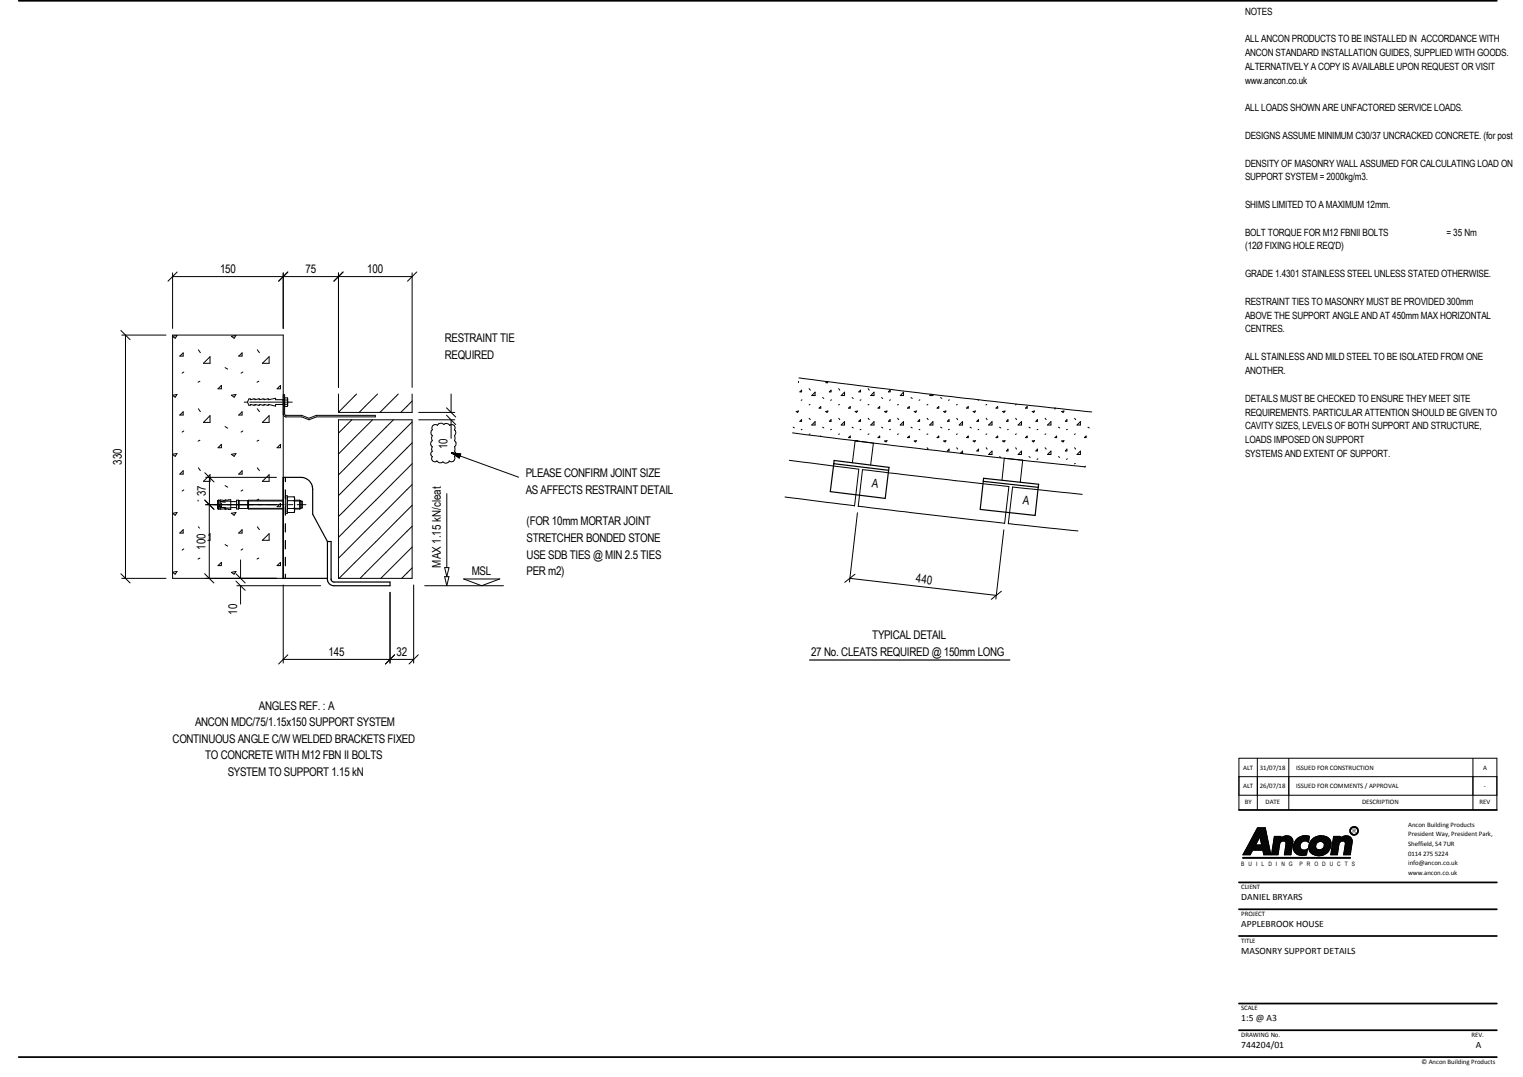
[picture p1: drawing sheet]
<svg xmlns="http://www.w3.org/2000/svg" width="420mm" height="297mm" viewBox="0 0 420 297" stroke-linecap="round" stroke-linejoin="round" font-family="sans-serif">
<path d="M5.2 .2h407.8M341.8 223.4h71.2M341.8 243.4h71.2M341.8 258.1h71.2M341.8 250.8h71.2M341.8 276.8h71.2M5.2 291.5h407.8M341.8 284.1h71.2" fill="none" stroke="#000" stroke-width=".48"/>
<g fill="none" stroke="#000" stroke-width=".28">
<path d="M47.6 76.3h66.1M47.6 75.3v15.3M48.9 75l-2.6 2.6M78.1 75.3v15.3M79.4 75l-2.5 2.6M93.4 75.3v31.5M94.6 75l-2.5 2.6M113.7 75.3v31.5M115 75l-2.6 2.6M33.3 91.1l2.6 2.6M33.6 92.4h12.2M34.6 92.4v67.1"/>
<path d="M47.6 92.4h30.5v67.1h-30.5zM47.6 92.8l1.2-.3-.5 .8zM49.6 98.2l.9-.9v.9zM54.7 96.5l.6 .8M57.9 98.4v1.8h-1.8zM63.8 92.8l1.3-.3-.5 .8zM65.9 98.2l.9-.9v.9zM71 96.5l.6 .8M47.6 109.1l1.2-.3-.5 .8zM49.6 114.5l.9-.9v.9zM50.7 118.9l-.5 .3M50.7 102.6l-.5 .3"/>
<path d="M54.7 112.7l.6 .8M55.1 105.2l-.5 .2M57.9 114.6v1.9h-1.8zM61.1 106.3v.9h-1zM62.1 117.6l.7 .5M62.1 101.4l.7 .4M63.8 109l1.3-.2-.5 .8zM65.9 114.5l.9-.9v.9zM67 118.9l-.5 .3M67 102.6l-.5 .3M67.4 110.9h.7M68.9 110.9h11.7"/>
<path d="M71 112.7l.6 .8M71.4 105.2l-.5 .2M72.4 116.5l1.8-1.9v1.9zM72.4 100.2l1.8-1.8v1.8zM76.4 107.2l1-.9v.9zM78 110.2h-2v-.3l-1.9 .3v-.2l-1.3 .2v-.2l-1.2 .2v-.2l-1.3 .2v-.2l-1.2 .2v-.2h-.4l-.4 .9 .4 .9h.4v-.3l.9 .3h.3v-.3l1 .3h.3v-.3l2.5 .3v-.3l1.9 .5v-.5h2M78 111.4h.5M78 110.4h.5M78.1 108.9h.4v5.4l.2 .3h4.5l2 .8 2.1-.8h16.2v.4h-16.2l-2.1 .8-2-.8h-4.4l-.5-.3-.2-.5M78.1 110.2h.4M78.1 111.6h.4M78.5 109.7h.8v.6"/>
<path d="M78.5 111.5h.8M78.5 110.3h.8M79.3 111.5v.6h-.8M79.3 110.3v1.2M79.4 110v1.8M93.4 108.7v5M93.4 115.8h20.3v43.7h-20.3zM97.1 115.8l-3.7 3.7M98.4 108.7l-5 5M102.8 115.8l-9.4 9.4M104.2 108.7l-5.1 5M108.5 115.8l-15.1 15.2"/>
<path d="M109.9 108.7l-5.1 5M113.7 108.7v5h-20.3M113.7 116.4l-20.3 20.3M113.7 110.6l-3.1 3.1M115.5 113.7h10M115.5 115.8h10M119.3 117.5l.7-.4 .6 .2a1.19 1.19 0 0 1 1.9-.2 1.03 1.03 0 0 1 1.6 .2l.3-.2a.89 .89 0 0 1 1 .4 .89 .89 0 0 1 0 1 1.23 1.23 0 0 1 0 1.8l.1 .7a.77 .77 0 0 0 .3 1.1v.6l-.4 .5v1.3l.4 .6-.4 .8a.99 .99 0 0 1-.2 1.2 .99 .99 0 0 1-1.3 0 1.17 1.17 0 0 1-1.8 .3l-.4 .2-.8-.2a.5 .5 0 0 0-.9 0l-.8-.4-.1-.8a.31 .31 0 0 0 .2-.3 .31 .31 0 0 0-.4-.3 .84 .84 0 0 1 .4-1.1l-.2-.9a.43 .43 0 0 0 .2-.4 .43 .43 0 0 0-.4-.3l-.1-.7 .2-.4a.4 .4 0 0 0 .3-.4 .4 .4 0 0 0-.2-.4v-.4a.72 .72 0 0 0-.2-1v-.7l.4-.4zM123.2 114.5l2.5 2.6M123.2 112.5l2.5 2.5M124.4 108.7v5M124.4 115.8v5.1M218.6 119.4l36.7 4.6 44.1 4.8"/>
<path d="M218.8 117.8l.3 .2M219.7 113.5l.6-.1-.3 .3zM220.3 105.2h.1M220.3 105.2v.1M220.4 104.2l34.9 4.4 45.9 5M221.1 107.6v.5h-.4zM221.1 115.7v.5h-.4zM221.3 118.4l-.3 .1M221.3 110.3l-.3 .1M223.2 115.4l.4 .3M223.2 107.2l.4 .4M223.5 119.7l-.3 .1"/>
<path d="M223.5 111.5l-.3 .2M223.9 117.2l1-.9v.9zM224.9 108.2v.9h-1zM226 112.6l.4-.5v.5zM226.9 117.8l.4 .2M226.9 109.6l.4 .3M227.8 113.5l.6-.1-.2 .3zM228.4 105.3l-.6 .1 .4 .2 .2-.3M228.8 108.1l.5-.5v.5zM229.3 115.7v.5h-.5zM229.4 118.4l-.3 .1M229.4 110.3l-.3 .1"/>
<path d="M231.4 115.4l.3 .3M231.4 107.2l.3 .4M231.6 119.7l-.3 .1M231.6 111.5l-.3 .2M233 116.3v.9h-.9zM233 108.2v.9h-.9zM234.1 112.6l.5-.5v.5zM235.1 117.8l.3 .2M235.1 109.6l.3 .3M235.9 113.5l.6-.1-.2 .3zM237.4 115.7v.5h-.5zM237.4 107.6v.5h-.5z"/>
<path d="M237.5 118.4l-.2 .1M237.5 110.3l-.2 .1M239.5 115.4l.3 .3M239.5 107.2l.3 .4M239.7 119.7l-.2 .1M239.7 111.5l-.2 .2M241.1 116.3v.9h-.9zM241.1 108.2v.9h-.9zM242.2 112.6l.5-.5v.5zM243.2 117.8l.3 .2M243.2 109.6l.3 .3M244 113.5l.7-.1-.3 .3z"/>
<path d="M245.6 115.7v.5h-.5zM245.6 107.6v.5h-.5zM245.6 118.4l-.2 .1M245.6 110.3l-.2 .1M247.6 115.4l.3 .3M247.9 119.7l-.3 .1M247.9 111.5l-.3 .2M249.2 116.3v.9h-.8zM249.2 108.2v.9h-.8zM250.3 112.6l.6-.5v.5zM251.3 117.8l.4 .2M251.3 109.6l.4 .3"/>
<path d="M252.2 113.5l.6-.1-.2 .3zM253.7 115.7v.5h-.5zM253.8 118.4l-.3 .1M253.8 110.3l-.3 .1M255.8 115.4l.3 .3M256 111.5l-.3 .2M256 119.7l-.3 .1M256.8 108.8l-.3 .3h.9v-.3M257.4 116.3v.9h-.9zM258.5 112.6l.5-.5v.5zM259.5 117.8l.3 .2M259.5 109.6l.3 .3"/>
<path d="M260.3 113.5l.7-.1-.3 .3zM261.8 115.7v.5h-.4zM261.9 118.4l-.2 .1M261.9 110.3l-.2 .1M263.9 115.4l.3 .3M264.1 111.5l-.2 .2M264.1 119.7l-.2 .1M265.5 116.3v.9h-.9zM266.6 112.6l.5-.5v.5zM267.6 117.8l.4 .2M268.5 113.5l.6-.1-.3 .3zM269.5 116.2l.4-.5v.5z"/>
<path d="M270 118.4l-.2 .1M270 110.3l-.2 .1M272.1 115.4l.2 .3M272.2 111.5l-.2 .2M272.2 119.7l-.2 .1M273.7 116.3v.9h-1zM274.8 112.6l.4-.5v.5zM275.7 117.8l.4 .2M276.6 113.5l.7-.1-.3 .3zM278.1 115.7v.5h-.4zM278.2 118.4l-.3 .1M280.2 115.4l.2 .3"/>
<path d="M280.4 119.7l-.3 .1M280.4 111.5l-.3 .2M281.8 116.3v.9h-.9zM282.9 112.6l.5-.5v.5zM283.9 117.8l.3 .2M284.8 113.5l.6-.1-.3 .3zM286.2 115.7v.5h-.4zM286.3 118.4l-.2 .1M288.3 115.4l.3 .3M288.5 119.7l-.2 .1M289.9 116.3v.9h-.9zM291 112.6h.1"/>
<path d="M291 112.6h.2M292 117.8l.3 .2M292.9 113.5l.6-.1-.2 .3zM294.3 115.7v.5h-.4zM294.5 118.4l-.3 .1M296.4 115.4l.3 .3M296.7 119.7l-.3 .1M298.1 116.3v.9h-1zM300.1 117.8l.4 .2M47.6 125.3l1.2-.2-.5 .8-.7-.6M50.5 129.8v1h-.9zM50.7 135.1l-.5 .3"/>
<path d="M54.6 137.9h.1M54.7 129l.6 .8M55.1 121.4l-.5 .3M56.1 132.8l1.8-1.9v1.9zM56.5 137.9l2.5 2.6M56.5 130.4l2.5 2.5M56.7 139.2h21.7M56.8 131.7h19.5M57.7 139.2v20.3M57.8 131.7v7.5M60 138.2v2.1l.2 .1M60 138.1v.1"/>
<path d="M60.1 139.7l1-.8v.8zM60.2 138l-.2 .1M60.2 138h.2M60.2 138v2.4M60.4 138v2.4M60.4 138h.3M61.1 122.6v.9h-1zM61.9 138l1.8-.2v2.7l-1.8-.2M61.9 138l1.8 .2M61.9 138l-1.1-.1-.1 .4 1.5 .1h-1.5v1.6h1.5l-1.5 .1 .1 .4 1.1-.2M62.1 133.9l.7 .5M63.7 138.3h1.6"/>
<path d="M63.7 140h1.6M63.8 125.3l1.3-.2-.5 .8zM65.8 138h-.5v2.4h.5M65.8 138l.2 .1M65.8 138v2.4M65.9 130.8l.9-1v1zM66 138.1h2.3M66 138.1v2.2M67 135.1l-.5 .3M68.3 138.1v2.2M68.4 138.1l9.7 .1M68.6 138h9.5"/>
<path d="M68.6 138v2.4M68.6 138l-.3 .1M71 129l.6 .8M71.4 137.7l-.5 .2M71.4 121.4l-.5 .3M72.4 132.8l1.8-1.9v1.9zM76.4 139.7l1-.8v.8zM77.4 122.6v.9h-1zM78.7 136.7h.5v4.9h-.5zM79.4 138.1v2.2M79.4 137v1.1M79.4 138.1h1.7"/>
<path d="M79.4 137l-.2 .2M79.4 137h1.7M79.6 139.2h1.2M81.1 137v1.1M81.1 138.1v2.2M81.1 137v4.4M81.3 138.2h1.6M81.3 138h1.4M82 139.2h2.4M82.7 138v2.4M82.7 138l.3 .2M83 138.2h.3"/>
<path d="M83 138.2v1.9M83.3 138.2v1.9M113.7 139.4l-20.2 20.1M113.7 133.6l-20.3 20.4M113.7 127.9l-20.3 20.3M113.7 122.1l-20.3 20.4M123.3 136.1v20.4M124.5 124.9l2.6 .3-.4 1.2zM124.5 124.9l2.6 .4M124.5 124.9l2.5 .5M124.5 124.9l2.5 .6M124.5 124.9l2.4 .7"/>
<path d="M124.5 124.9l2.4 .9M124.5 124.9l2.4 1M124.5 124.9l2.3 1.1M124.5 124.9l2.3 1.2M124.5 124.9l2.2 1.3M124.5 124.9l18.6 6.7M216.6 137.1l19.1 2.4M217.8 127l19.1 2.4-1.2 10.2M226.3 120.4h.1M234.1 120.7l.5-.4v.4zM235.2 127.6l.7-6 5 .6-.7 6.1M236.1 121.6l.4 .1"/>
<path d="M236.8 139.6l40.3 4.7M236.8 139.7l1.1-10.2 1.9 .2 38.5 4.5-1.2 10.2M242.2 120.7l.5-.4v.4zM244 121.6l.7-.1-.3 .4zM250.3 120.7l.6-.4v.4zM252.2 121.6l.6-.1-.2 .4zM255.8 123.5l.3 .4M258.5 120.7l.5-.4v.4zM260.3 121.6l.7-.1-.3 .4zM261.8 123.9v.5h-.4zM263.9 123.5l.3 .4M265 125l.5-.6v.7"/>
<path d="M266.6 120.7l.5-.4v.4zM268.5 121.6l.6-.1-.3 .4zM269.9 123.9v.5h-.4zM272.1 123.5l.2 .4M273.7 124.4v.9h-1zM274.8 120.7l.4-.4v.4zM275.7 125.9l.4 .3M276.4 132.5l.7-6.1 5 .5-.6 6.1M276.6 121.6l.7-.1-.3 .4zM278.1 123.9v.5h-.4zM280.2 123.5l.2 .4M281.8 124.4v.9h-.9z"/>
<path d="M282.9 120.7l.5-.4v.4zM283.9 125.9l.3 .3M284.8 121.6l.6-.1-.3 .4zM286.2 123.9v.5h-.4zM286.3 126.5l-.2 .2M288.3 123.5l.3 .4M289.9 124.4v.9h-.9zM291 120.7l.5-.4v.4zM292 125.9l.3 .3M292.9 121.6l.6-.1-.2 .4zM294.3 123.9v.5h-.4zM294.5 126.5l-.3 .2"/>
<path d="M296.4 123.5l.3 .4M296.7 127.8l-.3 .1M298.1 124.4v.9h-1zM298.6 136.4l-19.3-2.1-1.1 10.2M299.2 120.7l.4-.4v.4zM299.5 128.6l-.3 .2M33.3 158.2l2.6 2.6M33.6 159.5h12.2M47.6 157.8l1.2-.2-.5 .8-.7-.5M47.6 141.6l1.2-.2-.5 .7zM50.5 146.1v.9h-.9zM50.7 151.4l-.5 .3"/>
<path d="M54.7 145.3l.3 .4M55.1 153.9l-.5 .3M56.5 158.2l2.5 2.6M57.6 147.6l.3-.4v1.8h-.5M60.1 156l1-.9v.9zM60.2 140.4h.2M60.7 140.3l-.3 .1M62.1 150.2l.7 .4M63.7 140.1l-1.8 .2M63.8 157.9l1.3-.3-.5 .8zM63.8 141.6l1.3-.2-.5 .7zM65.1 158.2l2.5 2.6"/>
<path d="M65.9 147l.9-.9v.9zM66 140.3h2.3M66 140.3l-.2 .1M66.4 154.4v5.1M67 151.4l-.5 .3M68.3 140.3l.3 .1M68.6 140.4h9.5M71 145.3l.6 .8M71.4 153.9l-.5 .3M72.4 149l1.8-1.8v1.8zM76.4 156l1-.9v.9zM78.1 140.2l-9.7 .1"/>
<path d="M79.2 141.1l.2 .3M79.4 140.3v1.1M79.4 140.3h1.7M79.4 141.4h1.7M81.1 140.3v1.1M81.3 140.2h1.6M81.3 140.4h1.4M83 140.1h.3M83 140.1l-.3 .3M113.7 145.2l-14.4 14.3M113.7 156.6l-2.9 2.9M113.7 150.9l-8.6 8.6"/>
<path d="M122.7 159h1.2l-.6 2.5zM122.7 156.5h1.2l-.6 2.5zM127.9 159.7h10l-5 1.8zM234.5 159.5l40.4 4.7M235.9 158.4l-2.9 2.2M236.5 141.4l-2.2 19.1M276.9 146.1l-2.2 19.1M278.2 144.4l19.2 2M65.1 160.3l2.5 2.5M65.4 161.5h23.1M66.4 161.5v5.1M78.1 161.3v21.6"/>
<path d="M107.6 163.4v19.5M114.1 161.3v21.6M117.2 161.5h21.7M276.3 163.1l-2.8 2.2M78.1 181.9h36M79.4 180.6l-2.5 2.5M108.9 180.6l-2.6 2.5M115.4 180.6l-2.6 2.5M341.8 219.3h71.2M341.8 214.2h71.2M346.9 209.1v14.3M355.5 209.1v14.3"/>
<path d="M406.3 209.1v14.3M341.8 223.4v-14.3h71.2v14.3M342.9 236.5h29.6v.2h-29.6zM343.1 236.5l-.2 .1M343.2 236.5l-.1 .2M343.5 236.5l-.2 .2M343.7 236.5l-.2 .2M343.9 236.5l-.2 .2M344.1 236.5l-.2 .2M344.3 236.5l-.2 .2M344.5 236.5l-.2 .2M344.8 236.5l-.2 .2"/>
<path d="M345 236.5l-.2 .2M345 235.6l-.2 .2M345.2 236.5l-.2 .2M345.3 235.1l-.7 .7M345.4 236.5l-.2 .2M345.5 234.6l-1.1 1.2M345.6 236.5l-.2 .2M345.9 236.5l-.3 .2M346.1 236.5l-.2 .2M346.3 236.5l-.2 .2M346.5 236.5l-.2 .2M346.5 233l-2.8 2.8"/>
<path d="M346.5 232.7l-3 3.1M346.7 233l-2.8 2.8M346.7 236.5l-.2 .2M346.8 232.3l-3.5 3.5M346.9 236.5l-.2 .2M346.9 233l-2.7 2.8M347 231.8l-3.9 4M347.1 236.5l-.2 .2M347.1 233l-1.5 1.5M347.1 228.3l-.4 .4M347.3 231.4l-4.4 4.4M347.3 233l-1.4 1.5"/>
<path d="M347.3 228.3l-.9 .9M347.4 236.5l-.2 .2M347.5 236.5l-.1 .2M347.5 233l-1.4 1.5M347.5 228.3l-1.4 1.4M347.6 230.8l.5 2.2h-1.7zM347.8 233l-1.5 1.5M347.8 228.3l-1.9 1.8M347.8 236.5l-.2 .2M348 233l-1.5 1.5M348 228.3l-2.4 2.3M348 236.5l-.2 .2"/>
<path d="M348.2 228.3l-2.8 2.8M348.2 236.5l-.2 .2M348.4 228.3l-3.2 3.3M348.4 236.5l-.2 .2M348.6 236.5l-.2 .2M348.6 228.3l-3.7 3.7M348.8 228.3l-4.1 4.2M348.9 236.5l-.3 .2M349.1 228.3l1.5 7.5h-2l-.2-1.3h-2.8l-.7 1.3h-2M349.1 228.3h-2.2l-4 7.5M349.1 236.5l-.2 .2M349.1 228.5l-4.9 4.9"/>
<path d="M349.1 228.3l-4.7 4.7M349.1 228.6l-5.2 5.3M349.2 228.9l-5.5 5.5M349.2 229l-5.8 5.8M349.2 229.2l-6.1 6.1M349.3 236.5l-.2 .2M349.3 229.4l-1.7 1.6M349.3 229.7l-1.6 1.7M349.3 229.5l-1.6 1.7M349.4 230.1l-1.6 1.6M349.4 229.9l-1.6 1.7M349.5 230.3l-1.7 1.6"/>
<path d="M349.5 230.4l-1.6 1.7M349.5 236.5l-.2 .2M349.5 230.6l-1.6 1.7M349.6 230.8l-1.7 1.7M349.6 231l-1.6 1.6M349.7 231.3l-1.6 1.7M349.7 231.1l-1.7 1.7M349.7 236.5l-.2 .2M349.7 231.5l-3 3M349.7 231.7l-2.7 2.8M349.8 231.9l-2.6 2.6M349.8 232.1l-2.4 2.4"/>
<path d="M349.9 232.2l-2.3 2.3M349.9 232.4l-2.1 2.1M350 236.5l-.3 .2M350 232.8l-1.7 1.7M350 232.6l-1.9 1.9M350 233.1l-1.6 1.6M350 233l-1.6 1.6M350.1 233.3l-1.7 1.6M350.1 233.5l-1.6 1.6M350.2 236.5l-.2 .2M350.2 233.7l-1.7 1.6M350.2 234l-1.6 1.6"/>
<path d="M350.2 233.8l-1.6 1.7M350.3 234.4l-1.4 1.4M350.3 234.2l-1.6 1.6M350.3 234.6l-1.1 1.2M350.4 236.5l-.2 .2M350.4 234.7l-1.1 1.1M350.4 234.9l-.8 .9M350.5 235.1l-.7 .7M350.5 235.2l-.5 .6M350.6 235.5l-.4 .3M350.6 236.5l-.2 .2M350.6 235.6l-.2 .2"/>
<path d="M350.8 236.5l-.2 .2M351 236.5l-.2 .2M351.2 236.5l-.1 .2M351.4 236.5l-.2 .2M351.7 230.7l-.2 .1M351.7 236.5l-.2 .2M351.9 236.5l-.2 .2M351.9 230.7l-.4 .4M352.1 230.7l-.7 .6M352.1 236.5l-.2 .2M352.3 230.7l-.9 .9M352.3 236.5l-.2 .2"/>
<path d="M352.5 230.7l-1.1 1.1M352.5 236.5l-.2 .2M352.6 235.5l-.2 .3M352.7 235.2l-.5 .6M352.7 235l-.8 .8M352.7 230.7l-1.3 1.4M352.8 236.5l-.3 .2M352.8 234.7l-1.1 1.1M352.8 234.5l-1.3 1.3M352.8 234.2l-1.5 1.6M352.8 234l-1.7 1.8M352.9 233.7l-2.1 2.1"/>
<path d="M353 236.5l-.2 .2M353 233.5l-2.2 2.1M353 233.2l-2.2 2.2M353 230.7l-1.7 1.6M353 233l-2.2 2.1M353.1 232.7l-2.2 2.2M353.1 230.7l-1.8 1.9M353.2 236.5l-.2 .2M353.3 231.2l-2.2 2.1M353.3 230.9l-2.1 2.2M353.4 230.7l-.1 .7a1.82 1.82 0 0 1 2-.9 1.82 1.82 0 0 1 1.4 1.7l-.6 3.6h-1.8M353.4 230.7h-1.8l-.8 5.1h1.8l.4-3a.87 .87 0 0 1 .9-.9 .87 .87 0 0 1 .9 .8l-.5 3.1"/>
<path d="M353.4 236.5l-.2 .2M353.4 230.7l-2.2 2.1M353.6 236.5l-.2 .2M353.9 236.5l-.3 .2M353.9 230.8l-2.8 2.8M354 236.5l-.1 .2M354.3 236.5l-.2 .2M354.3 230.6l-3.2 3.2M354.5 236.5l-.2 .2M354.6 230.5l-3.6 3.6M354.7 236.5l-.2 .2M354.8 230.5l-3.8 3.9"/>
<path d="M354.9 236.5l-.2 .2M355 230.5l-4.1 4.1M355.1 236.5l-.2 .2M355.2 230.5l-1.4 1.5M355.3 236.5l-.2 .2M355.4 230.5l-1.4 1.4M355.5 236.5l-.2 .2M355.6 230.6l-1.4 1.3M355.8 236.5l-.3 .2M355.8 230.6l-1.4 1.4M355.9 230.7l-1.4 1.4M356 236.5l-.2 .2"/>
<path d="M356.1 230.8l-1.4 1.4M356.1 235.6v.2M356.2 236.5l-.2 .2M356.2 235.4l-.4 .4M356.2 230.9l-1.5 1.4M356.2 235.1l-.6 .7M356.3 234.9l-.9 .9M356.3 231l-1.5 1.5M356.3 234.6l-1.1 1.2M356.4 234.4l-1.4 1.4M356.4 236.5l-.2 .2M356.4 234.1l-1.7 1.7"/>
<path d="M356.4 231.1l-1.6 1.6M356.4 233.8l-1.9 2M356.5 233.6l-2.2 2.2M356.5 231.3l-1.8 1.7M356.5 233.3l-2.1 2.2M356.6 233.1l-2.2 2.1M356.6 232.8l-2.2 2.2M356.6 231.4l-1.9 1.8M356.6 231.5l-1.9 2M356.6 236.5l-.2 .2M356.6 232.6l-2.1 2.1M356.6 232.3l-2.1 2.2"/>
<path d="M356.6 231.7l-2 2M356.7 232.1l-2.2 2.1M356.7 231.9l-2.1 2.1M356.8 236.5l-.2 .2M357.1 236.5l-.2 .2M357.3 236.5l-.2 .2M357.5 236.5l-.2 .2M357.7 236.5l-.2 .2M357.9 236.5l-.2 .2M358 231.1l-.5 .7M358.1 236.5l-.2 .2M358.3 236.5l-.1 .2"/>
<path d="M358.6 236.5l-.3 .2M358.6 230.8l-1.5 1.5M358.7 233.6l-1.5 1.4M358.7 233.3l-1.6 1.6M358.7 233.1l-1.7 1.7M358.7 233.7l-1.4 1.5M358.7 232.8l-1.8 1.8M358.8 236.5l-.2 .2M358.8 233.9l-1.4 1.3M358.8 234.1l-1.3 1.3M358.9 234.2l-1.3 1.3M359 236.5l-.2 .2"/>
<path d="M359 230.6l-2.1 2.1M359.1 234.3l-1.4 1.3M359.2 234.3l-1.3 1.3M359.2 236.5l-.2 .2M359.3 230.5l-2.4 2.5M359.4 234.4l-1.4 1.3M359.4 236.5l-.2 .2M359.5 234.4l-1.3 1.4M359.6 230.5l-2.8 2.8M359.7 236.5l-.3 .2M359.7 234.4l-1.4 1.4M359.8 230.5l-3 3"/>
<path d="M359.9 236.5l-.2 .2M359.9 234.4l-1.3 1.5M360.1 236.5l-.2 .2M360.1 230.5l-3.3 3.2M360.2 234.4l-1.5 1.5M360.2 230.5l-3.4 3.4M360.3 236.5l-.2 .2M360.5 235.6l-.2 .2M360.5 230.5l-3.7 3.6M360.5 236.5l-.2 .2M360.5 235.4l-.5 .5M360.6 235.1l-.8 .8"/>
<path d="M360.6 234.9l-1.1 1.1M360.6 234.6l-1.3 1.4M360.6 230.5l-3.8 3.8M360.7 234.4l-1.6 1.6M360.7 234.1l-1.8 1.8M360.7 236.5l-.2 .2M360.8 232.2l-.6-.3-.8 .2-.4 .3-.3 .6v.7l.4 .6 1 .1 .6-.3-.2 1.7-1.4 .2-1.1-.3M360.8 232.2l.2 .1 .3-1.6a3.2 3.2 0 0 0-3.6 .8 3.2 3.2 0 0 0-.5 3.6l.8 .6M360.8 230.5l-3.9 4M361 236.5l-.2 .2M361 232.1l-.1 .1M361 230.6l-1.4 1.4"/>
<path d="M361.1 231.8l-.3 .4M361.1 231.6l-.5 .5M361.1 236.5l-.1 .2M361.1 231.3l-.6 .7M361.2 231.1l-.9 .8M361.2 230.6l-1.3 1.3M361.2 230.8l-1.1 1.1M361.4 236.5l-.2 .2M361.6 236.5l-.2 .2M361.8 236.5l-.2 .2M362 236.5l-.2 .2M362.2 236.5l-.2 .2"/>
<path d="M362.4 236.5l-.2 .2M362.4 231.1l-.8 .8M362.7 236.5l-.2 .2M362.9 236.5l-.2 .2M362.9 230.8l-1.6 1.6M363 233.6l-1.5 1.5M363 233.4l-1.6 1.5M363 233.1v.5l.2 .5M363 233.8l-1.4 1.4M363 233.1l-1.7 1.7M363.1 233.9l-1.4 1.4M363.1 236.5l-.2 .2"/>
<path d="M363.1 232.8l-1.9 1.9M363.2 234.1l-1.4 1.3M363.2 234.1l1 .3M363.3 234.1l-1.4 1.4M363.3 236.5l-.2 .2M363.3 230.7l-2.1 2.1M363.4 234.2l-1.3 1.4M363.5 236.5l-.2 .2M363.5 234.3l-1.3 1.3M363.6 230.6l-2.5 2.5M363.7 234.4l-1.3 1.3M363.8 236.5l-.3 .2"/>
<path d="M363.8 230.5l-2.8 2.8M363.9 234.4l-1.4 1.4M364 236.5l-.2 .2M364.1 230.5l-3.1 3.1M364.1 234.4l-1.4 1.4M364.2 236.5l-.2 .2M364.3 232.1l-.8 .3-.5 .7M364.3 232.1l.6 .2M364.3 230.5l-3.3 3.3M364.4 236.5l-.2 .2M364.4 234.3l-1.6 1.6M364.5 230.5l1.3 .3"/>
<path d="M364.5 230.5a3 3 0 0 0-3 1.5 3 3 0 0 0 .1 3.2 3.4 3.4 0 0 0 3.8 .5 3.4 3.4 0 0 0 1.8-3.4M364.5 230.5l-3.5 3.5M364.6 236.5l-.2 .2M364.7 230.5l-3.6 3.7M364.8 236.5l-.2 .2M364.8 234.1l-1.8 1.8M364.9 232.3l.3 .2a1.27 1.27 0 0 1-1 1.9M364.9 230.5l-3.8 3.9M365 236.5l-.2 .2M365.2 230.5l-4 4M365.3 236.5l-.2 .2M365.3 230.6l-1.7 1.6"/>
<path d="M365.5 236.5l-.2 .2M365.5 230.6l-1.5 1.5M365.7 230.7l-1.4 1.4M365.7 236.5l-.2 .2M365.8 230.8l-1.4 1.3M365.8 230.8l.9 .5 .5 1M365.9 236.5l-.2 .2M366 230.8l-1.4 1.4M366.1 230.9l-1.3 1.3M366.1 236.5l-.2 .2M366.3 230.9l-1.4 1.4M366.3 236.5l-.2 .2"/>
<path d="M366.4 231l-1.3 1.3M366.5 231.1l-1.3 1.4M366.6 236.5l-.3 .2M366.6 234.7l-.7 .7M366.6 231.2l-1.4 1.4M366.7 231.3l-1.4 1.4M366.8 236.5l-.2 .2M366.8 231.4l-1.5 1.5M366.9 234.2l-1.5 1.5M366.9 231.6l-1.6 1.6M367 236.5l-.2 .2M367 231.7l-1.7 1.7"/>
<path d="M367.1 233.8l-2.1 2.1M367.1 231.9l-2 1.9M367.1 232l-3.9 4M367.1 233.5l-2.4 2.5M367.2 236.5l-.2 .2M367.2 233.3l-2.8 2.7M367.2 232.4l-3.7 3.6M367.2 232.2l-3.8 3.8M367.2 233l-3 3M367.2 232.8l-3.3 3.3M367.2 232.6l-3.4 3.5M367.4 236.5l-.2 .2"/>
<path d="M367.6 236.5l-.2 .2M367.8 236.5l-.2 .2M368 230.7l-.1 .1M368.1 236.5l-.2 .2M368.2 236.5l-.1 .2M368.2 230.7l-.3 .4M368.5 230.7l-.7 .6M368.5 236.5l-.2 .2M368.7 236.5l-.2 .2M368.7 230.7l-.9 .9M368.9 230.7l-1.2 1.1M368.9 236.5l-.2 .2"/>
<path d="M369 235.5l-.2 .3M369 235.3l-.5 .5M369.1 235l-.8 .8M369.1 234.8l-1 1M369.1 236.5l-.2 .2M369.1 234.5l-1.2 1.3M369.1 230.7l-1.4 1.4M369.2 234.3l-1.5 1.5M369.2 234l-1.7 1.8M369.3 233.8l-2.1 2M369.3 233.5l-2.2 2.2M369.3 236.5l-.2 .2"/>
<path d="M369.3 233.3l-2.1 2.1M369.3 230.7l-1.6 1.6M369.4 233l-2.2 2.2M369.4 232.7l-2.1 2.2M369.6 236.5l-.3 .2M369.6 230.7l-2 1.9M369.6 231.2l-2.1 2.1M369.7 231l-2.2 2.1M369.7 230.7l-.1 .7a1.82 1.82 0 0 1 2-.9 1.82 1.82 0 0 1 1.5 1.7l-.6 3.6M369.7 230.7h-1.8l-.8 5.1h1.9l.4-3M369.7 230.7l-2.1 2.1M369.8 236.5l-.2 .2"/>
<path d="M370 236.5l-.2 .2M370.2 236.5l-.2 .2M370.3 230.8l-2.9 2.8M370.4 236.5l-.2 .2M370.4 231.9l.5 .1 .3 .5-.5 3.3h1.8M370.4 231.9l-.7 .3-.3 .6M370.7 236.5l-.3 .2M370.7 230.6l-3.3 3.2M370.9 236.5l-.2 .2M371 230.5l-3.6 3.6M371.1 236.5l-.2 .2M371.2 230.5l-3.8 3.9"/>
<path d="M371.3 236.5l-.2 .2M371.4 230.5l-4.1 4.2M371.5 236.5l-.2 .2M371.6 230.5l-1.4 1.5M371.7 236.5l-.2 .2M371.8 230.5l-1.4 1.4M371.9 236.5l-.1 .2M372 230.6l-1.4 1.3M372.1 236.5l-.2 .2M372.1 230.6l-1.3 1.4M372.3 230.7l-1.4 1.4M372.4 236.5l-.2 .2"/>
<path d="M372.4 230.8l-1.4 1.4M372.5 236.6l-.1 .1M372.5 235.7l-.1 .1M372.6 235.5l-.4 .3M372.6 235.2l-.6 .6M372.6 230.9l-1.5 1.4M372.6 229.2l-.2 .2M372.6 229.4l-.2 .1M372.6 228.9l-.2 .3M372.6 234.9l-.8 .9M372.6 234.7l-1.1 1.1M372.6 231l-1.5 1.5"/>
<path d="M372.6 229.5l-.1 .2M372.7 234.4l-1.4 1.4M372.7 229.7l-.1 .1M372.8 234.1l-1.7 1.7M372.8 233.9l-1.9 1.9M372.8 231.1l-1.7 1.6M372.8 233.6l-2.1 2.2M372.8 231.3l-1.7 1.7M372.8 229.8l-.2 .1M372.9 233.4l-2.2 2.1M372.9 233.1l-2.2 2.2M372.9 231.4l-1.9 1.9"/>
<path d="M372.9 229.9l-.1 .1M372.9 228.1l-.3 .4M372.9 232.9l-2.1 2.1M373 232.6l-2.2 2.2M373 231.6l-2 1.9M373 232.4l-2.1 2.1M373 231.7l-2 2.1M373 230l-.1 .1M373.1 232.1l-2.2 2.2M373.1 231.9l-2.1 2.1M373.2 230l-.2 .2M373.3 228l-.9 .9"/>
<path d="M373.3 230.1l-.1 .2M373.5 230.1l-.2 .2M373.5 228l-.2 .2M373.7 230.1l-.2 .3M373.7 228l-.2 .2M373.9 228l-.2 .2M374.1 228.1l-.2 .2M374.1 230l-.3 .3M374.2 228.1l-.2 .2M374.3 228.3l-.1 .1M374.4 228.3l-.1 .2M374.6 228.5l-.2 .1"/>
<path d="M374.6 228.6l-.1 .2M374.6 229.7l-.5 .6M374.7 228.8l-.2 .1M374.7 229.2a1.18 1.18 0 0 0-1-1.2 1.18 1.18 0 0 0-1.3 .9v.7l.5 .6M374.7 229.2a1.17 1.17 0 0 1-1.8 1M374.7 229.4l-.4 .3M374.7 229.2l-.1 .2M374.7 228.9l-.1 .2"/>
<circle cx="373.6" cy="229.2" r=".98"/>
</g>
<g fill="none" stroke="#000" stroke-width=".33">
<path d="M78.7 131.7v1.1M78.7 135.1v2.4M78.7 139.8v2.3M230 127.9l.1-.9 15.2 1.9-.2 .8M230 127.9l15.1 1.8M230 127.9l-.9 7.7 15.1 1.9 .9-7.8M271.3 132.8v-.9l15.2 1.7-.1 .8M271.3 132.8l15.1 1.6M271.3 132.8l-.9 7.7 15.2 1.7 .8-7.8M78.7 144.4v2.3M78.7 149.1v2.3M78.7 153.7v2.3"/>
<path d="M78.7 158.4v1.1M90.3 149.4h1v10.5l.4 .5 15.9 .1v1h-15.5a1.74 1.74 0 0 1-1.8-1.8zM90.3 149.4l-4-7.6v-6.9a3.3 3.3 0 0 0-3.3-3.2h-4.9v27.8h12.2M223.3 182h55.3"/>
</g>
<g font-size="3.3">
<text x="60.7" y="75.3">150</text>
<text x="84.3" y="75.3">75</text>
<text x="101.3" y="75.3">100</text>
<text x="122.7" y="94.4">RESTRAINT TIE</text>
<text x="122.7" y="99">REQUIRED</text>
<text x="123.4" y="123.8" transform="rotate(-90 123.4 123.8)">10</text>
<text x="33.6" y="128.2" transform="rotate(-90 33.6 128.2)">330</text>
<text x="145" y="131.6">PLEASE CONFIRM JOINT SIZE</text>
<text x="56.8" y="136.9" transform="rotate(-90 56.8 136.9)">37</text>
<text x="145" y="136.2">AS AFFECTS RESTRAINT DETAIL</text>
<text x="240.4" y="134.5" transform="rotate(7 240.4 134.5)">A</text>
<text x="282.1" y="139.1" transform="rotate(6 282.1 139.1)">A</text>
<text x="145.3" y="144.9">(FOR 10mm MORTAR JOINT</text>
<text x="145.3" y="149.5">STRETCHER BONDED STONE</text>
<text x="56.7" y="151.6" transform="rotate(-90 56.7 151.6)">100</text>
<text x="145.3" y="154.1">USE SDB TIES @ MIN 2.5 TIES</text>
<text x="121.6" y="156.6" transform="rotate(-90 121.6 156.6)">MAX 1.15 kN/cleat</text>
<text x="130.2" y="158.7">MSL</text>
<text x="145.3" y="158.6">PER m2)</text>
<text x="252.6" y="160.6" transform="rotate(7 252.6 160.6)">440</text>
<text x="65.4" y="169.6" transform="rotate(-90 65.4 169.6)">10</text>
<text x="240.7" y="176.3">TYPICAL DETAIL</text>
<text x="90.7" y="180.9">145</text>
<text x="109.4" y="180.9">32</text>
<text x="223.8" y="180.8">27 No. CLEATS REQUIRED @ 150mm LONG</text>
<text x="71.4" y="195.7">ANGLES REF. : A</text>
<text x="53.8" y="200.3">ANCON MDC/75/1.15x150 SUPPORT SYSTEM</text>
<text x="47.6" y="204.9">CONTINUOUS ANGLE C/W WELDED BRACKETS FIXED</text>
<text x="56.6" y="209.4">TO CONCRETE WITH M12 FBN II BOLTS</text>
<text x="62.9" y="214">SYSTEM TO SUPPORT 1.15 kN</text>
</g>
<g font-size="2.8">
<text x="343.5" y="4">NOTES</text>
<text x="343.5" y="11.6">ALL ANCON PRODUCTS TO BE INSTALLED IN ACCORDANCE WITH</text>
<text x="343.5" y="15.5">ANCON STANDARD INSTALLATION GUIDES, SUPPLIED WITH GOODS.</text>
<text x="343.5" y="19.3">ALTERNATIVELY A COPY IS AVAILABLE UPON REQUEST OR VISIT</text>
<text x="343.5" y="23.1">www.ancon.co.uk</text>
<text x="343.5" y="30.7">ALL LOADS SHOWN ARE UNFACTORED SERVICE LOADS.</text>
<text x="343.5" y="38.3">DESIGNS ASSUME MINIMUM C30/37 UNCRACKED CONCRETE. (for post</text>
<text x="343.5" y="45.9">DENSITY OF MASONRY WALL ASSUMED FOR CALCULATING LOAD ON</text>
<text x="343.5" y="49.7">SUPPORT SYSTEM = 2000kg/m3.</text>
<text x="343.5" y="57.4">SHIMS LIMITED TO A MAXIMUM 12mm.</text>
<text x="343.5" y="65">BOLT TORQUE FOR M12 FBNII BOLTS</text>
<text x="399.1" y="65">= 35 Nm</text>
<text x="343.5" y="68.8">(12Ø FIXING HOLE REQ'D)</text>
<text x="343.5" y="76.5">GRADE 1.4301 STAINLESS STEEL UNLESS STATED OTHERWISE.</text>
<text x="343.5" y="84.1">RESTRAINT TIES TO MASONRY MUST BE PROVIDED 300mm</text>
<text x="343.5" y="87.9">ABOVE THE SUPPORT ANGLE AND AT 450mm MAX HORIZONTAL</text>
<text x="343.5" y="91.7">CENTRES.</text>
<text x="343.5" y="99.3">ALL STAINLESS AND MILD STEEL TO BE ISOLATED FROM ONE</text>
<text x="343.5" y="103.1">ANOTHER.</text>
<text x="343.5" y="110.8">DETAILS MUST BE CHECKED TO ENSURE THEY MEET SITE</text>
<text x="343.5" y="114.6">REQUIREMENTS. PARTICULAR ATTENTION SHOULD BE GIVEN TO</text>
<text x="343.5" y="118.4">CAVITY SIZES, LEVELS OF BOTH SUPPORT AND STRUCTURE,</text>
<text x="343.5" y="122.2">LOADS IMPOSED ON SUPPORT</text>
<text x="343.5" y="126">SYSTEMS AND EXTENT OF SUPPORT.</text>
</g>
<g font-size="2.7">
<text x="342.4" y="248.3">DANIEL BRYARS</text>
<text x="342.4" y="255.7">APPLEBROOK HOUSE</text>
<text x="342.4" y="263.1">MASONRY SUPPORT DETAILS</text>
<text x="342.4" y="281.7">1:5 @ A3</text>
<text x="342.4" y="289.1">744204/01</text>
<text x="407.1" y="289.1">A</text>
</g>
<g font-size="1.9">
<text x="343" y="212.3">ALT</text>
<text x="347.6" y="212.3">31/07/18</text>
<text x="357.6" y="212.3">ISSUED FOR CONSTRUCTION</text>
<text x="409.1" y="212.3">A</text>
<text x="343" y="217.4">ALT</text>
<text x="343.4" y="221.8">BY</text>
<text x="347.6" y="217.4">26/07/18</text>
<text x="349.2" y="221.8">DATE</text>
<text x="357.6" y="217.4">ISSUED FOR COMMENTS / APPROVAL</text>
<text x="375.8" y="221.8">DESCRIPTION</text>
<text x="408.2" y="221.8">REV</text>
<text x="409.4" y="217.4">-</text>
<text x="388.5" y="228">Ancon Building Products</text>
<text x="388.5" y="230.6">President Way, President Park,</text>
<text x="388.5" y="233.3">Sheffield, S4 7UR</text>
<text x="388.5" y="236">0114 275 5224</text>
<text x="388.5" y="238.6">info@ancon.co.uk</text>
<text x="342.4" y="245.3">CLIENT</text>
<text x="388.5" y="241.3">www.ancon.co.uk</text>
<text x="342.4" y="252.6">PROJECT</text>
<text x="342.4" y="260">TITLE</text>
<text x="342.4" y="278.7">SCALE</text>
<text x="342.4" y="286">DRAWING No.</text>
<text x="406" y="286">REV.</text>
<text x="392.2" y="293.3">© Ancon Building Products</text>
</g>
<g font-size="1.7">
<text x="373.1" y="229.8">R</text>
<text x="342.4" y="238.8">B U I L D I N G</text>
<text x="358.5" y="238.8">P R O D U C T S</text>
</g>
</svg>
